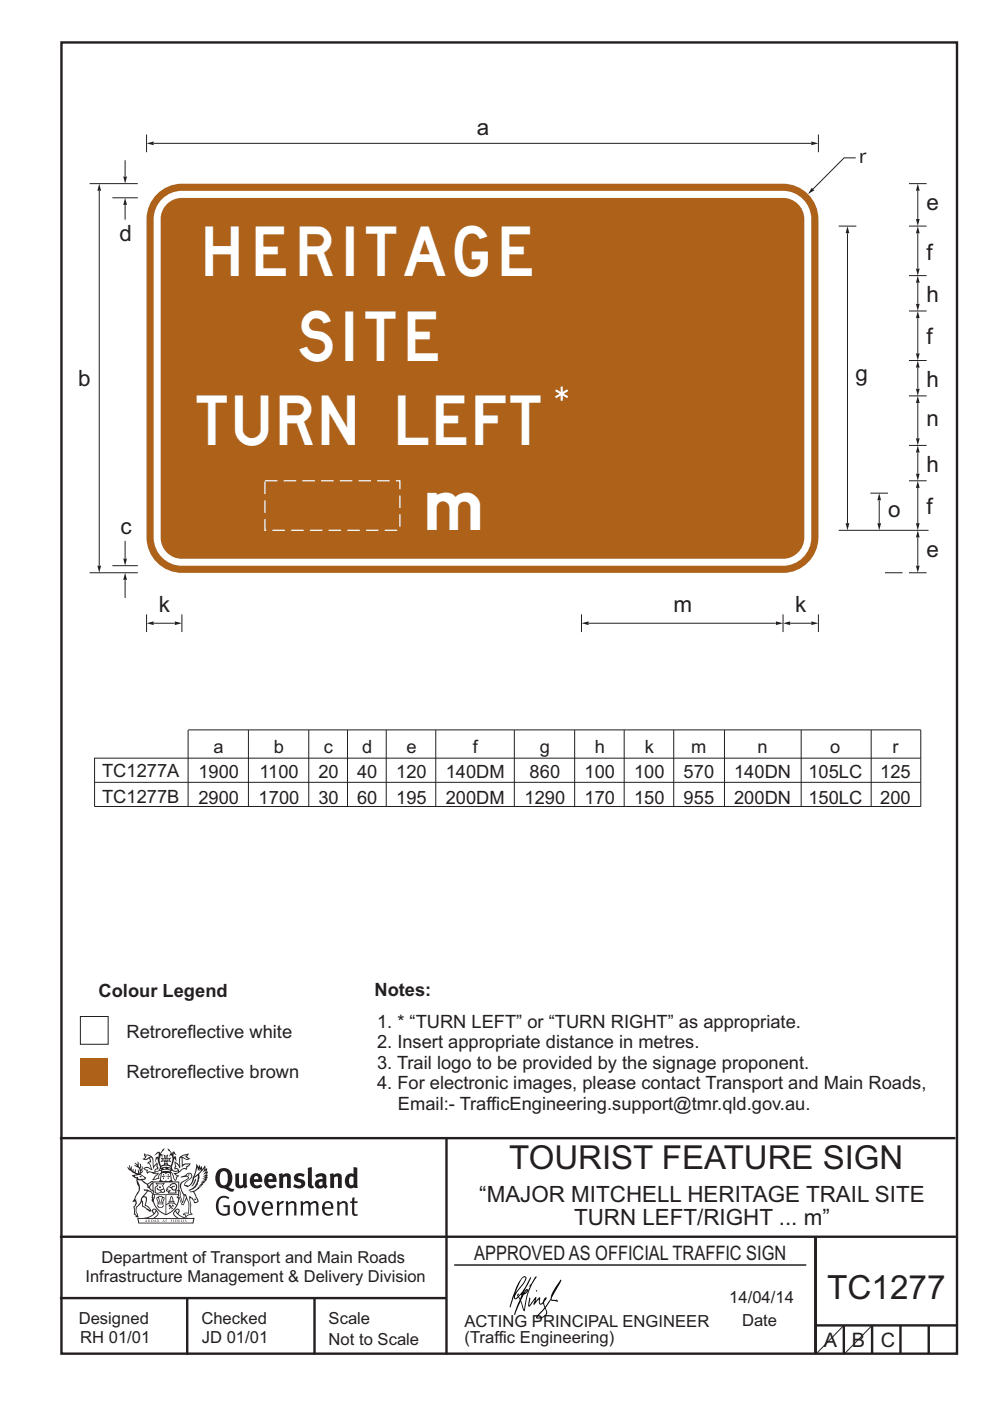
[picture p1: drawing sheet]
<svg xmlns="http://www.w3.org/2000/svg" width="210mm" height="297mm" viewBox="0 0 210 297" stroke-linecap="round" stroke-linejoin="round" font-family="sans-serif">
<g fill="none" stroke="#231f20" stroke-width=".51">
<path d="M13 9h190v278h-190zM12.7 241.3h189.9M94.7 241.4v45.8M12.7 275.2h82M12.7 262.2h190.1M39.7 275.2v12M66.7 275.2v12M173 262.2v24.8M173 281h30M179 281v6M185 281v6M191 281v6"/>
<path d="M197 281v6"/>
</g>
<path d="M96.4 268.2h74.6" fill="none" stroke="#231f20" stroke-width=".21"/>
<g fill="#231f20">
<path d="M47 248.5a2.55 2.55 0 0 0 0 2.7l.3 .1a.81 .81 0 0 0 1-.9v-.6a1.04 1.04 0 0 0-1.1-1.5zM46.3 248.1a1.82 1.82 0 0 1 2.1-.2 1.82 1.82 0 0 1 .9 1.9 2.29 2.29 0 0 1-.8 1.9l.7 .3h.5l-.2 .6a2.87 2.87 0 0 1-2-.7 2.12 2.12 0 0 1-1.7-3.1z" fill-rule="evenodd"/>
<path d="M49.9 248.9l.8-.2v2a.46 .46 0 0 0 .2 .6 .46 .46 0 0 0 .7-.2v-2.2l.7-.2v2.4l.2 .5-.6 .4-.2-.3a1.02 1.02 0 0 1-1.2 .2 1.02 1.02 0 0 1-.6-1.1z" fill-rule="evenodd"/>
<path d="M54 249.5l-.1 .5h.9a.49 .49 0 0 0-.2-.6 .49 .49 0 0 0-.6 .1zM53.4 249.2a1.34 1.34 0 0 1 1.6-.3 1.34 1.34 0 0 1 .6 1.5v.2h-1.7a.77 .77 0 0 0 .5 .8 .77 .77 0 0 0 .9-.3l.3 .4a1.59 1.59 0 0 1-2.1 .2 1.59 1.59 0 0 1-.4-2z" fill-rule="evenodd"/>
<path d="M57 249.5l-.1 .5h.9a.49 .49 0 0 0-.2-.6 .49 .49 0 0 0-.6 .1zM56.4 249.2a1.34 1.34 0 0 1 1.6-.3 1.34 1.34 0 0 1 .7 1.5v.2h-1.8a.77 .77 0 0 0 .5 .8 .77 .77 0 0 0 .9-.3l.3 .4a1.59 1.59 0 0 1-2 .2 1.59 1.59 0 0 1-.5-2z" fill-rule="evenodd"/>
<path d="M59.1 248.9l.8-.2 .1 .4a.95 .95 0 0 1 1-.3 .95 .95 0 0 1 .7 .8v2.3h-.8v-2.3a.46 .46 0 0 0-.8 .1v2.2h-.9z" fill-rule="evenodd"/>
<path d="M62.5 249.1a1.75 1.75 0 0 1 2.1-.1l-.2 .5-.6-.2a.43 .43 0 0 0-.6 .3l.4 .3a1.04 1.04 0 0 1 1.2 1.2 1.04 1.04 0 0 1-1.4 .9l-1.2-.4 .3-.6 1 .4 .4-.4a.88 .88 0 0 0-1-.5l-.4-.2-.1-.4z" fill-rule="evenodd"/>
<path d="M65.3 247.6l.8-.2 .1 3.8 .2 .2 .2 .5a.88 .88 0 0 1-1-.1 .88 .88 0 0 1-.3-1z" fill-rule="evenodd"/>
<path d="M67.8 250.6a.43 .43 0 0 0-.1 .7 .43 .43 0 0 0 .7-.1v-.7zM66.8 249.2a1.7 1.7 0 0 1 2.4 .1v1.8l.3 .4-.4 .5-.5-.3a1.03 1.03 0 0 1-1.7-.2 1.03 1.03 0 0 1 .8-1.5h.7v-.4a.8 .8 0 0 0-1.2 .1z" fill-rule="evenodd"/>
<path d="M69.9 248.9l.8-.2 .1 .4a.95 .95 0 0 1 1-.3 .95 .95 0 0 1 .7 .8v2.3h-.8v-2.3a.46 .46 0 0 0-.8 .1v2.2h-.8z" fill-rule="evenodd"/>
<path d="M74.3 249.5a1.48 1.48 0 0 0 0 1.7l.4 .1 .3-.2v-1.5l-.3-.2zM75 247.4l.8 .2 .1 4.3h-.7l-.1-.2a1.26 1.26 0 0 1-1.4 0 1.26 1.26 0 0 1-.6-1.3 1.29 1.29 0 0 1 .5-1.3 1.29 1.29 0 0 1 1.4-.2z" fill-rule="evenodd"/>
<path d="M46.4 253.9a1.72 1.72 0 0 1 2.2 0l-.2 .3a1.24 1.24 0 0 0-1.4-.1 1.24 1.24 0 0 0-.7 1.3 1.49 1.49 0 0 0 1.3 2l.7-.2v-1.3h-.9l-.1-.4h1.4v2a1.93 1.93 0 0 1-2.2-.1 1.93 1.93 0 0 1-.7-2.2l.2-.7z" fill-rule="evenodd"/>
<path d="M50.3 255.2a1.65 1.65 0 0 0 .3 2.2 .99 .99 0 0 0 1-1.5 .78 .78 0 0 0-.4-.8 .78 .78 0 0 0-.9 .1zM50 254.9a1.33 1.33 0 0 1 1.6-.1 1.33 1.33 0 0 1 .5 1.5 1.31 1.31 0 0 1-1.3 1.5 1.31 1.31 0 0 1-1.3-1.6l.1-.5z" fill-rule="evenodd"/>
<path d="M52.5 254.7l.4-.1 .9 2.6 .8-2.5h.5l-1.1 3h-.5z" fill-rule="evenodd"/>
<path d="M56.2 255.2l-.2 .7h1.4a.7 .7 0 0 0-.3-.8 .7 .7 0 0 0-.9 .1zM55.9 255a1.22 1.22 0 0 1 1.5-.2 1.22 1.22 0 0 1 .5 1.5h-1.9a.93 .93 0 0 0 .5 1 .93 .93 0 0 0 1.2-.2l.1 .3a1.43 1.43 0 0 1-1.7 .1 1.43 1.43 0 0 1-.6-1.7z" fill-rule="evenodd"/>
<path d="M58.7 254.8l.4-.2 .1 .5 .4-.3 .6-.2-.2 .6a.66 .66 0 0 0-.8 .6v1.9h-.4z" fill-rule="evenodd"/>
<path d="M60.6 254.8l.4-.2 .1 .5a.94 .94 0 0 1 1-.4 .94 .94 0 0 1 .8 .7v2.3h-.5l-.1-2.5a.81 .81 0 0 0-1.2 .3v2.2h-.4z" fill-rule="evenodd"/>
<path d="M63.7 254.7l.5-.1 .1 .5 .4-.3a.78 .78 0 0 1 1.1 .3 .9 .9 0 0 1 1-.5 .9 .9 0 0 1 .7 .8v2.3h-.4l-.1-2.5a.67 .67 0 0 0-1.1 .3v2.2h-.5v-2.4l-.4-.2-.7 .4v2.2h-.5z" fill-rule="evenodd"/>
<path d="M69 255.2l-.2 .7h1.4a.7 .7 0 0 0-.3-.8 .7 .7 0 0 0-.9 .1zM68.7 255a1.22 1.22 0 0 1 1.5-.2 1.22 1.22 0 0 1 .5 1.5h-1.9a.93 .93 0 0 0 .5 1 .93 .93 0 0 0 1.2-.2l.1 .3a1.44 1.44 0 0 1-1.7 .1 1.44 1.44 0 0 1-.6-1.7z" fill-rule="evenodd"/>
<path d="M71.4 254.8l.5-.2 .1 .5a.94 .94 0 0 1 1-.4 .94 .94 0 0 1 .7 .7v2.3h-.4l-.1-2.5a.81 .81 0 0 0-1.2 .3v2.2h-.5z" fill-rule="evenodd"/>
<path d="M74.7 254l.5-.2v.9h.7l-.1 .4h-.7l.1 2.2 .1 .1h.5l.1 .3a.75 .75 0 0 1-1.2-.6v-2h-.4v-.4h.4z" fill-rule="evenodd"/>
<path d="M30.8 244.9l1.1 .3-.9 .5h-.4l.5-.5zM31.8 245.5l.2-.1a2.44 2.44 0 0 1 .4 2l.1 .4 .7-1-.1 .6 .3 .3a.57 .57 0 0 0-.6 .8l-1-.2-.5 .2 .1-.5-.7-.2 .6-.2 1 .5 .1-.1-.6-1.3-.2-.1 .5-.1zM30.7 244.5l-.2 .4 .3 .4-.6 .4a1.04 1.04 0 0 0 1.4-.1l.2 .7h-.4l-.2 .4a.94 .94 0 0 1 .9 1.1l-.2-.1a1.16 1.16 0 0 0-1.5-.1l.3 .4 .4 .2 .1 .5 .2 .2v-.2a.94 .94 0 0 1 1.1 .2h.9l-1.2 1.2a1.13 1.13 0 0 0 1.2-.2l.4-.1-.1-.4 .5-.7a.83 .83 0 0 0-.6 1.1l-.3-.1-.7 .3 1.1-1.4-.5 .2-.5-.1 1.3-.5-.2-.2-.8 .4v-.3l.2-.2 .3 .1 .1-.3-.2-.4v-.6l-.2-.3-.6 .9v-.7a1.42 1.42 0 0 0-1.7-1.8z" fill-rule="evenodd"/>
<path d="M38.5 245.3l.5-.3 .7-.1-.6 .3 .8 .5h-.3zM38.3 245.5h.2l.1 2a1.69 1.69 0 0 1 1.5-.7l-.7 .5 .1 .5a1.1 1.1 0 0 0-1.5 .6l-.1-.5-.2-.2h-.5l.2-.4-.2-.7a1.42 1.42 0 0 1 .8 1.1l.2-.1zM37.1 246.2l.1 1-.2 .3v.5l.6-.1 .1 .2a.96 .96 0 0 1-1.1-.1l-.1 .1a1.06 1.06 0 0 0 1.3 .2v.1a.72 .72 0 0 1-1 .2l.3 .5 .6 .3-.4 .1-.1 .7-.3-.4-.3-1.1-.4-.4 .4 .9a1.54 1.54 0 0 0 .6 1.2l.2-.3a.58 .58 0 0 1 .5-.7l.1-.2h-.3l-.4-.3 .9-.5a.93 .93 0 0 1 1.1-.5l.1 .2 .2-.1 .1-.5a.99 .99 0 0 0 .7-.9l-1.3 .1-.4 .3v-1.5l.9 .4 .8-.3h-.3l-.5-.4 .4-.7-.7 .2a1.46 1.46 0 0 0-1.3 2.1v.4l-.2-.4z" fill-rule="evenodd"/>
<path d="M35.6 248.9l.2 .1-.1 .4h.3l-.3 .1v.5l-.1-.6h-.3l.3-.1z" fill-rule="evenodd"/>
<path d="M34.6 248.9l.2 .1-.1 .3 .4 .1h-.4v.6l-.1-.5-.3-.1h.3z" fill-rule="evenodd"/>
<path d="M34.3 248.8a.57 .57 0 0 1 .9 .2 .57 .57 0 0 1 .9-.2l.2 1.4-.2 .1a.57 .57 0 0 1-.9-.1 .69 .69 0 0 1-1.1 0zM34.2 248.1l-.3 2.1-.2 .4h2.9l-.1-.4-.3-2.1h-.2v.3l-.8-.1-.9 .1 .1-.3z" fill-rule="evenodd"/>
<path d="M34.2 252.4a.3 .3 0 0 0 .6 0 .3 .3 0 0 0-.6 0zM33.3 251l.3 .3-.3 .3a.79 .79 0 0 0 0 1.3l.8-.2-.1-.3a.55 .55 0 0 1-.7-.6h.1l.1 .3 .4 .1 .8-.2-.4-.7 .4-.3-.7 .1zM33 250.7l1.1 .2 .9-.2-.4 .7 .4 1.1a.56 .56 0 0 1-.8 .3l-.2 .1a.73 .73 0 0 1-.9 .1 .73 .73 0 0 1-.3-.9v-.4l.5-.4z" fill-rule="evenodd"/>
<path d="M35.6 251.9l.7-.5a.58 .58 0 0 1 1-.1 .58 .58 0 0 1-.5 .9l-.2-.3a.43 .43 0 0 1 .6-.3v-.1a.57 .57 0 0 0-.8 .2l-.2-.1-.3 .2 .4 .1a.55 .55 0 0 0 .9 .5v.5h-1.3l.3-.4-.1-.2-.6 .1 .2-.2-.2-.1zM35.4 251.8l-.1 .2a.39 .39 0 0 0 .2 .7l.3-.1-.2 .5h1.9l-.1-.8a.86 .86 0 0 0-.1-1.4 .86 .86 0 0 0-1.3 .4z" fill-rule="evenodd"/>
<path d="M36 254.8h.8v.2h-.8zM36.4 253.8l.2 .8h-.4zM36.4 253.5l-.3 .5-.1 .6h-.2v.4l-.7 .4 .1 .2a1.48 1.48 0 0 1 2.2 .1l.2-.1-.6-.5v-.5h-.2l-.1-.6z" fill-rule="evenodd"/>
<path d="M35.8 255.4l.3 .1 .2 .3 .3-.2-.2-.2a.38 .38 0 0 1 .4 .5l-.1-.2-.3 .3 .3 .2-.3 .2-.1-.3-.4 .3-.1-.2 .4-.3-.2-.1-.1 .1z" fill-rule="evenodd"/>
<path d="M34.5 254h.2v.2l-.3 .6h-.1zM33.6 255.3h.9v.2a.55 .55 0 0 1-.8 .4v-.2h-.2zM33.4 254h.2l.2 .8h-.2zM33.6 255h.8l.1 .1-.8 .1zM33.8 253.7h.5l-.2 1.1h-.2zM33.3 253.8l-.1 .3 .3 1.2a.48 .48 0 0 0-.1 .5 .48 .48 0 0 0 .4 .3l.6-.1a.49 .49 0 0 0 .2-.7l.3-1.2-.1-.3a1.42 1.42 0 0 0-1.5 0z" fill-rule="evenodd"/>
<path d="M33.6 251.6h.5l.1 .3h-.4z" fill-rule="evenodd"/>
<path d="M41.3 250.1l.3-.2-.2 .9-.6 .7h-.2l.5-.7z" fill-rule="evenodd"/>
<path d="M39.7 249l.3-.2 .5 .2a.88 .88 0 0 1-.6 1.1 1.22 1.22 0 0 0-.8 1.3l.5 .2a.72 .72 0 0 0 .9-.4l.5-.8 .2-.6 .8-.6v.3a2.85 2.85 0 0 1-2 2.8l.1 .1a2.13 2.13 0 0 0 1.9-1.5l-.1-.2a2.01 2.01 0 0 0 .3-1.8l1.2-1.3-.4 1 .7-.5-.7 1 .8-.4-.8 .8 .7-.1-.9 .5 .8-.1-.8 .4h.7l-.8 .3 .3 .2h-.4l.2 .4-.4-.1 .2 .3h-.4l.1 .3h-.1a2.16 2.16 0 0 1-2 1l.1 .2h.4a.76 .76 0 0 1 .7 .7l.5 1.2-.6 .2a1.45 1.45 0 0 0-1.2-1.3l.3 1.8-.1 1.9 .4 .2a1.07 1.07 0 0 0-1.2 .4v-.3l-.5-.2a.87 .87 0 0 1 1-.1l.1-.7a4.4 4.4 0 0 0-.6-3.1l-.1-.3h-.2a2.16 2.16 0 0 1-.7-2.2l.3-.3 1.2-.8a.55 .55 0 0 0-.4-.7zM37.8 252.4a.76 .76 0 0 1 .3 1.1l.6 1.6 .4-1.7 .2 .1a.61 .61 0 0 1-.1 .9l-.3 .9h-.2l-.7-1.6-.3 .1a1.18 1.18 0 0 0 .1-1.4zM41.8 247.5l.2 .8 .3-.6v.6l.3-.5a1.9 1.9 0 0 1-1.1 1.4l-.3 .3zM38.2 249.6l1.4-.1 .2 .1v.3l-.5 .3a1.26 1.26 0 0 0-1 1.9l.2 .7a1.84 1.84 0 0 1 .2 2l-.4-1.3a.96 .96 0 0 0-.4-1.3l-.4 .3a.78 .78 0 0 1-.1 1.3l.2 .2h.4l.4 1.1a.38 .38 0 0 0 .2 .4 .38 .38 0 0 0 .4-.1l.6-1.2a2.94 2.94 0 0 1 .3 2.5v.5l-.8-.1-.3 .4v.2l.4-.1 .1 .4 .2 .1a1.02 1.02 0 0 1 1.3-.5l-.1-.4-.3-.1 .2-1.7-.3-1.4 .1 .1a1.14 1.14 0 0 1 .7 .9 .63 .63 0 0 0 .9-.2 .63 .63 0 0 0-.2-.8l-.6-1.3 .9-.6 .2-.3 .2-.1v-.2h.3l-.1-.3h.4l-.1-.3 .5-.1-.2-.2 .5-.4 .1-.2-.3 .1 .5-.6-.3 .1 .3-.6-.4 .1 .4-.5v-.3l-.3 .2 .1-.6v-.3l-.4 .3-.1-.8-.5 .8-.2-.7-.2 .5-.3-.8-.1 .6-.5-.8-.1 1.4-.7 1.9a1.81 1.81 0 0 1-.9 1.4l-.6-.2a1.75 1.75 0 0 1 1.1-1.2 .75 .75 0 0 0 .1-1.3 .75 .75 0 0 0-1.2 .5z" fill-rule="evenodd"/>
<path d="M41.2 254.2l.3-.1 .1 .3h-.4z" fill-rule="evenodd"/>
<path d="M29.4 258.4h11.6l-.2 .8h-11.3zM31.3 258.2l.5-.1a2.48 2.48 0 0 0 1.4-1.3l.2 .6-.5 .5-.4 .3zM32.5 256.6l.3-.2 .2 .2-.3 .6zM37.2 256.8a2.65 2.65 0 0 0 1.8 1.4h-1.1l-.5-.3-.5-.5zM37.4 256.6l.2-.2 .3 .2-.3 .6zM29.2 258.2l.1 1.2h11.7l.3-1.1-.2-.1a4.1 4.1 0 0 1-3.3-.9l.3-.4-.1-.5a1.06 1.06 0 0 0-1.3 .9l.2 .4 .6 .5h-4.7l.3-.1a.84 .84 0 0 0 .6-.7 .84 .84 0 0 0-.5-.9l-.3-.2-.5 .1-.1 .5 .3 .4a4.2 4.2 0 0 1-3.4 .9z" fill-rule="evenodd"/>
<path d="M31 258.7l.1 .2h-.2zM31 258.6l-.3 .5 .4-.1 .2 .1z" fill-rule="evenodd"/>
<path d="M31.3 258.6h.2v.4a.25 .25 0 0 0 .3-.1 .25 .25 0 0 0-.1-.3h.1a.29 .29 0 0 1 0 .4 .29 .29 0 0 1-.4 0 .29 .29 0 0 1 0-.4z" fill-rule="evenodd"/>
<path d="M32.2 258.6a.22 .22 0 0 1 .3 .2 .22 .22 0 0 1-.3 .2zM32 258.6v.5a.33 .33 0 0 0 .5-.1 .33 .33 0 0 0 0-.4 .33 .33 0 0 0-.5 0z" fill-rule="evenodd"/>
<path d="M32.9 258.7l.1 .2h-.2zM32.9 258.6l-.2 .5 .3-.1 .2 .1z" fill-rule="evenodd"/>
<path d="M33.3 258.6h.2v.2l.3-.2-.2 .2 .2 .3-.3-.2-.1 .2h-.1l.2-.3z" fill-rule="evenodd"/>
<path d="M34.7 258.7l.1 .2h-.2zM34.7 258.6l-.3 .5 .4-.1 .2 .1z" fill-rule="evenodd"/>
<path d="M35 258.6h.4h-.1v.5h-.2l.1-.5z" fill-rule="evenodd"/>
<path d="M36.2 258.6h.3h-.2v.2h.2h-.2l.1 .3h-.2z" fill-rule="evenodd"/>
<path d="M36.7 258.6h.2v.5h-.2z" fill-rule="evenodd"/>
<path d="M37.3 258.6a.22 .22 0 0 1 .3 .2 .22 .22 0 0 1-.3 .2zM37.1 258.6v.5a.33 .33 0 0 0 .5-.1 .33 .33 0 0 0 0-.4 .33 .33 0 0 0-.5 0z" fill-rule="evenodd"/>
<path d="M37.8 258.6h.3h-.1v.2h.1h-.1v.2l.1 .1h-.3z" fill-rule="evenodd"/>
<path d="M38.3 258.6h.3l-.1 .4 .2 .1h-.4z" fill-rule="evenodd"/>
<path d="M38.9 258.6h.2v.5h-.2z" fill-rule="evenodd"/>
<path d="M39.3 258.6h.2l-.2 .1 .2 .2-.1 .2h-.1v-.2l.2 .1z" fill-rule="evenodd"/>
<path d="M34.2 247.4a1.51 1.51 0 0 1 2 .2 2.67 2.67 0 0 0-2.1 0zM35.7 247.6l.4 .2 .1 .2-.4-.1zM34.6 247.7l.4-.1 .2 .2h-.4zM34 247.9l.3 .1-.3 .1zM34.9 246.9l.3-.2 .2 .2zM34.9 245.7h.2v.4h-.2zM35 245.1l.2 .2 .2-.2-.1 .4h-.2zM35.1 246.3h.2l.1 .4-.2-.2-.2 .2zM35.3 245.7h.2v.4h-.2zM34.4 245.7l.3 .1v.2l-.3 .1 .2-.2zM35.7 245.8l.3-.1-.2 .2 .2 .2-.4-.1zM32.7 244.9l1-.5-.1 1-.2-.1-.4 .1-.2 1.1 .5-1 .2 .9a1.84 1.84 0 0 1 .3 1.7l.4 .1a2.48 2.48 0 0 1 2.2 .1l.2-.3-.2-.7 .7-1.7 .4 .6-.2-1-.2-.1-.2 .3v-.9l.6 .4-.6-.7h-.3l-.1 .4-.5-.8-.5-.3 .2 .4 .5 .6-.4 .7 .4-.3a2.06 2.06 0 0 1 0 2.2l-.6-.2-.1-.6 .1-.1 .8 .2-.4-.5 .4-.5-.7 .2-.2-.2 .2-.7-.5 .4-.5-.4 .2 .7-.2 .2-.7-.2 .4 .5-.4 .5 .7-.2 .2 .1-.2 .6-.5 .2a2.02 2.02 0 0 1 0-2.2l.3 .5-.1-.6-.3-.1 .8-1.2-.5 .3-.4 .7-.2-.3a.8 .8 0 0 0-.8 .5z" fill-rule="evenodd"/>
<path d="M29.2 250.1l.3 .2a.61 .61 0 0 1 .8 .3l.3 .2a.8 .8 0 0 1 .6 1l.4 .1 .5 .6a1 1 0 0 1 .5 1l-.1 .7v-.5h-.1a.96 .96 0 0 0-.8-1.3l-.3-.2h-.6l-.1-.1-.2 .1 .2 .3h.5l-1.1 1.4-.2 .9-.4 .6a1.33 1.33 0 0 0-.5 1.8l.2 .5a1.26 1.26 0 0 1-.5-1.4l-.1-.4a1.56 1.56 0 0 0 .4-1.7l-.3 .2 .2-.5a3.2 3.2 0 0 0 .7-3zM30.4 253.9h.4a2.06 2.06 0 0 1-.1 1.6l.7 .5 .4 .5-.6-.2-.8-.6-.1-.9a.51 .51 0 0 1 .1-.9zM28.6 249.3a1.52 1.52 0 0 1 2.1 .6l-1.1 .1-.2-.1-.2-.4-.4 .1zM27.5 247v.8l-.3-.4-.2 .1a3.1 3.1 0 0 0 2 1.5l-1 .1 .5 .6 .5 .1v1.1a1.84 1.84 0 0 1-.2 2.5l-.4 .9-.4 .4 .3 .1 .4-.1 .1 .4-.2 .5-.3 .2 .1 1.8 .2-.1 .2 .6h.2l.4-.1-.1-.5a1.3 1.3 0 0 1-.1-1.6l.8-1.1 .2 1.1 .6 .2 .4 .6 .2-.2 .2 .4 .5-.1a1.85 1.85 0 0 0-1.2-1.3l.1-.3a1.39 1.39 0 0 0 0-1.5h-.5l.5-.6a.66 .66 0 0 1 .9-.4 .66 .66 0 0 1 .3 .9l-.1 .4h.2v.1l-.2 .3 .2 .5 .2-.3a2.24 2.24 0 0 0 .1-2.2 .73 .73 0 0 1-.7-.6 .73 .73 0 0 1 .5-.8l.1-.2a.94 .94 0 0 0-.9 .8 .48 .48 0 0 1-.1-.5 .48 .48 0 0 1 .5-.3l.5-.3a.51 .51 0 0 0-.8 .2l-.5 .3-1-.8 .6-.1 .1-.5-1.1-.7 .5-.4v-.4l-.5 .5 .1-.2a.69 .69 0 0 0 .2-1.1v.5l-.3 .2 .1-1.1-.3-.2 .1 .6-.1 .2-.4-1.2v.6l-.7-.3 .6 .6-.6-.2 .2 .3a1 1 0 0 1 .8 1.5l-.2-.8v.8l-.5-.2-.1-.7-.2 .6-.2-.1v-.6l-.2 .4-.2-.2 .1-.7-.2 .5z" fill-rule="evenodd"/>
<path d="M29.5 249.5l.3-.2 .3 .3z" fill-rule="evenodd"/>
<path d="M32.4 250.5h5.6v2l-.2-.1v-1.7h-5.2v2.5h5.2v-.8l.1 .2-.1 1.1v-.3h-2.5v4a4.1 4.1 0 0 0 2.6-3.6l.1-.1a4 4 0 0 1-2.8 3.9 4.2 4.2 0 0 1-2.8-4.7l.1 1.3 .1-.1a3.8 3.8 0 0 0 2.5 3.3v-4h-2.5l-.2-.9z" fill-rule="evenodd"/>
<circle cx="40" cy="249.1" r=".17"/>
</g>
<g fill="#000">
<path d="M111.6 273.7l.2-.2-.5 .7zM110.4 274.5l.2 .1-.3 .8-.2-.5zM110.9 270.9h.5a9.3 9.3 0 0 1-2 3.1l-.1 .3 1-2.5zM110.6 271a14.7 14.7 0 0 0-2.2 4.9l-.3 1.2 .1 .1 .8-2.3a.42 .42 0 0 0 .2 .6 .42 .42 0 0 0 .6-.3l.2-.1 .2 .5-1.1 3.2h.2l1.1-2.9 .6 1.9 .2 .2 .2-.5a13.5 13.5 0 0 1 2-6.2l.4-.5-.1-.2-1.6 2.1 .4-.1a14.9 14.9 0 0 0-1.3 5.1l-.4-1.1a1.39 1.39 0 0 1 .2-1.9l.1-.2a.92 .92 0 0 0 .8-1.2 .75 .75 0 0 0-.8 .7l-.1 .2 1.6-3.4h-.1l-.4 .7a10.5 10.5 0 0 1-2.2 3.3l.2-.5a.32 .32 0 0 0-.4 .2 .32 .32 0 0 0 .1 .4l-.5 .4a3.2 3.2 0 0 1 1.1-2.3l.5-.6a2.49 2.49 0 0 0 .7-1.6l-.4-.2z" fill-rule="evenodd"/>
<path d="M113.7 273.6l.3 .2h-.3z" fill-rule="evenodd"/>
<path d="M115.6 277.5a1.15 1.15 0 0 1 .1 1.3 1.15 1.15 0 0 1-1.2 .5l-.6 .1zM112.2 275.2l-.2 1.6 .2 .2 1.2-1.5-.2 1.1 1.1-1.1a.94 .94 0 0 0 .4 1.1l.5-.3 .3 .9-1.2 1.3a.98 .98 0 0 0-.5 1 1.9 1.9 0 0 0 2.3-1.3l-.1-.2a1.02 1.02 0 0 1 .2-1.4l.6-1 1.5 .3-.2-.4v.2l-1.1-.1v-.3l2-3.6 .1-.2-.2-.2-1.7 2.8a6.6 6.6 0 0 1-1.6 2.9l-.1-.2a1.01 1.01 0 0 1 .4-1.4l.1-.2-.3-.1-.4 .4-.1 .5-.6 .4-.1-.4 .1-.9-.2-.1-.9 1 .3-1h-.2l-1.4 1.8 .3-1.5v-.1z" fill-rule="evenodd"/>
</g>
<path d="M179 281l-6.1 6.2M185 281l-6.1 6.2" fill="none" stroke="#231f20" stroke-width=".21"/>
<path d="M17.1 224.3h5.8v5.9h-5.8z" fill="#ae6118"/>
<path d="M17.1 215.5h5.8v5.9h-5.8z" fill-rule="evenodd" fill="#fff" stroke="#231f20" stroke-width=".21"/>
<path d="M181.5 33.5h-2.5l-6.5 6.6" fill="none" stroke="#231f20" stroke-width=".21"/>
<path d="M172.2 39.8l.5 .6-1.3 .7z" fill="#231f20"/>
<path d="M179.8 49.5v61.4M177.9 112.4h19" fill="none" stroke="#231f20" stroke-width=".21"/>
<g fill="#231f20">
<path d="M179.8 47.9l.3 1.5h-.7z"/>
<path d="M179.4 110.9h.7l-.3 1.5z"/>
</g>
<path d="M32.6 30.4h139.4M173.6 28.5v3.8M177.9 47.9h3.7" fill="none" stroke="#231f20" stroke-width=".21"/>
<g fill="#231f20">
<path d="M31.1 30.4l1.5-.4v.8z"/>
<path d="M172.1 30l1.5 .4-1.5 .4z"/>
</g>
<path d="M31.1 28.5v3.8" fill="none" stroke="#231f20" stroke-width=".21"/>
<path d="M35.7 43a4.5 4.5 0 0 1 2.9-1h127.5a4.5 4.5 0 0 1 4.5 4.5v67.5a4.5 4.5 0 0 1-4.5 4.5h-127.5a4.5 4.5 0 0 1-4.5-4.5v-67.5a4.5 4.5 0 0 1 1.6-3.5zM34.4 42.2a6 6 0 0 1 4.2-1.7h127.5a6 6 0 0 1 6 6v67.5a6 6 0 0 1-6 6h-127.5a6 6 0 0 1-6-6v-67.5a6 6 0 0 1 1.8-4.3zM32.9 41.5a7.5 7.5 0 0 1 5.7-2.5h127.5a7.5 7.5 0 0 1 7.5 7.5v67.5a7.5 7.5 0 0 1-7.5 7.5h-127.5a7.5 7.5 0 0 1-7.5-7.5v-67.5a7.5 7.5 0 0 1 1.8-5z" fill-rule="evenodd" fill="#ae6118"/>
<path d="M184.6 104.6h3.8" fill="none" stroke="#231f20" stroke-width=".21"/>
<path d="M117.9 82.5l1 .6v-1.1h.5v1.1l.9-.6 .2 .4-.9 .6 .9 .5-.2 .4-.9-.5v1.1h-.5v-1.1l-1 .5-.2-.4 1-.5-1-.6z" fill-rule="evenodd" fill="#fff"/>
<path d="M56.2 101.9h28.6v10.5h-28.6z" fill="none" stroke="#fff" stroke-width=".26" stroke-dasharray="2.6 1.3" stroke-linecap="butt"/>
<path d="M21 40.5v79.4M187.7 121.4h3.7" fill="none" stroke="#231f20" stroke-width=".21"/>
<g fill="#231f20">
<path d="M21 38.9l.4 1.5h-.7z"/>
<path d="M20.7 119.9h.7l-.4 1.5z"/>
</g>
<path d="M26.5 34v3.4" fill="none" stroke="#231f20" stroke-width=".21"/>
<path d="M26.1 37.4h.8l-.4 1.5z" fill="#231f20"/>
<path d="M19 38.9h10.2M23.8 41.9h5.4M26.5 43.5v3.1" fill="none" stroke="#231f20" stroke-width=".21"/>
<path d="M26.5 41.9l.4 1.5h-.8z" fill="#231f20"/>
<path d="M26.5 114.7v3.7M19 121.4h10.2" fill="none" stroke="#231f20" stroke-width=".21"/>
<path d="M26.1 118.4h.8l-.4 1.5z" fill="#231f20"/>
<path d="M23.8 119.9h5.4M186.5 106.1v4.8M166.1 130.3v3.7" fill="none" stroke="#231f20" stroke-width=".21"/>
<g fill="#231f20">
<path d="M186.5 104.6l.4 1.5h-.8z"/>
<path d="M186.1 110.9h.8l-.4 1.5z"/>
</g>
<path d="M26.5 123v3.8" fill="none" stroke="#231f20" stroke-width=".21"/>
<path d="M26.5 121.4l.4 1.5h-.8z" fill="#231f20"/>
<path d="M124.9 132.1h39.6" fill="none" stroke="#231f20" stroke-width=".21"/>
<g fill="#231f20">
<path d="M123.3 132.1l1.5-.4v.8z"/>
<path d="M164.6 131.7l1.5 .4-1.5 .4z"/>
</g>
<path d="M123.3 130.3v3.7M167.6 132.1h4.4M173.6 130.3v3.7" fill="none" stroke="#231f20" stroke-width=".21"/>
<g fill="#231f20">
<path d="M166.1 132.1l1.5-.4v.8z"/>
<path d="M172.1 131.7l1.5 .4-1.5 .4z"/>
</g>
<path d="M31.1 130.3v3.7M32.6 132.1h4.4M38.6 130.3v3.7" fill="none" stroke="#231f20" stroke-width=".21"/>
<g fill="#231f20">
<path d="M31.1 132.1l1.5-.4v.8z"/>
<path d="M37.1 131.7l1.5 .4-1.5 .4z"/>
</g>
<path d="M194.7 114v5.9" fill="none" stroke="#231f20" stroke-width=".21"/>
<g fill="#231f20">
<path d="M194.7 112.4l.4 1.5h-.8z"/>
<path d="M194.3 119.9h.8l-.4 1.5z"/>
</g>
<path d="M194.7 103.5v7.4M192.8 121.4h3.7" fill="none" stroke="#231f20" stroke-width=".21"/>
<g fill="#231f20">
<path d="M194.7 101.9l.4 1.5h-.8z"/>
<path d="M194.3 110.9h.8l-.4 1.5z"/>
</g>
<path d="M194.7 40.5v5.9M192.8 94.4h3.7M192.8 101.9h3.7" fill="none" stroke="#231f20" stroke-width=".21"/>
<g fill="#231f20">
<path d="M194.7 38.9l.4 1.5h-.8z"/>
<path d="M194.3 46.4h.8l-.4 1.5z"/>
</g>
<path d="M192.8 38.9h3.7M192.8 47.9h3.7M194.7 49.5v7.4" fill="none" stroke="#231f20" stroke-width=".21"/>
<g fill="#231f20">
<path d="M194.7 48l.4 1.5h-.8z"/>
<path d="M194.3 56.9h.8l-.4 1.6z"/>
</g>
<path d="M194.7 85.5v7.4" fill="none" stroke="#231f20" stroke-width=".21"/>
<g fill="#231f20">
<path d="M194.7 83.9l.4 1.5h-.8z"/>
<path d="M194.3 92.9h.8l-.4 1.5z"/>
</g>
<path d="M192.8 76.4h3.7M194.7 67.5v7.4M192.8 83.9h3.7" fill="none" stroke="#231f20" stroke-width=".21"/>
<g fill="#231f20">
<path d="M194.7 65.9l.4 1.5h-.8z"/>
<path d="M194.3 74.9h.8l-.4 1.5z"/>
</g>
<path d="M194.7 60v4.4M192.8 65.9h3.7" fill="none" stroke="#231f20" stroke-width=".21"/>
<g fill="#231f20">
<path d="M194.7 58.4l.4 1.5h-.8z"/>
<path d="M194.3 64.4h.8l-.4 1.5z"/>
</g>
<path d="M194.7 78v4.4" fill="none" stroke="#231f20" stroke-width=".21"/>
<g fill="#231f20">
<path d="M194.7 76.4l.4 1.5h-.8z"/>
<path d="M194.3 82.4h.8l-.4 1.5z"/>
</g>
<path d="M194.7 96v4.4" fill="none" stroke="#231f20" stroke-width=".21"/>
<g fill="#231f20">
<path d="M194.7 94.4l.4 1.5h-.8z"/>
<path d="M194.3 100.4h.8l-.4 1.5z"/>
</g>
<g fill="none" stroke="#231f20" stroke-width=".21">
<path d="M192.8 58.4h3.7M39.9 154.8v16.2M39.9 154.8h155.4M52.7 154.8v16.2M65.5 154.8v16.2M73.7 154.8v16.2M81.9 154.8v16.2M92.4 154.8v16.2M109.1 154.8v16.2M121.9 154.8v16.2M132.4 154.8v16.2M142.9 154.8v16.2"/>
<path d="M153.7 154.8v16.2M169.9 154.8v16.2M184.8 154.8v16.2M195.3 154.8v16.2h-175.2v-10.3M20.1 160.7h175.2M20.1 165.9h175.2"/>
</g>
<g font-size="10.5" fill="#fff">
<text x="43.6" y="58.4">HERITAGE</text>
<text x="63.5" y="76.4">SITE</text>
<text x="41.7" y="94.4">TURN LEFT</text>
</g>
<text font-size="7.9" fill="#fff" x="90.7" y="112.4">m</text>
<text font-size="7.1" fill="#231f20" x="175.5" y="275.4">TC1277</text>
<text font-size="7" fill="#231f20" x="108" y="247.8">TOURIST FEATURE SIGN</text>
<g font-size="4.8" fill="#231f20">
<text x="101.2" y="28.6">a</text>
<text x="182.2" y="34.6">r</text>
<text x="196.5" y="44.5">e</text>
<text x="25.4" y="51.2">d</text>
<text x="196.5" y="55">f</text>
<text x="196.5" y="64">h</text>
<text x="196.5" y="73">f</text>
<text x="16.6" y="81.9">b</text>
<text x="181.4" y="80.8">g</text>
<text x="196.5" y="82">h</text>
<text x="196.5" y="90.3">n</text>
<text x="196.5" y="100">h</text>
<text x="25.5" y="113.2">c</text>
<text x="188.3" y="109.6">o</text>
<text x="196.5" y="109">f</text>
<text x="196.5" y="118">e</text>
<text x="33.7" y="129.7">k</text>
<text x="142.9" y="129.7">m</text>
<text x="168.7" y="129.7">k</text>
</g>
<g font-size="4.7" fill="#231f20">
<text x="101.6" y="254.8">“MAJOR MITCHELL HERITAGE TRAIL SITE</text>
<text x="121.8" y="259.8">TURN LEFT/RIGHT ... m”</text>
</g>
<g font-size="4.2" fill="#231f20">
<text x="100.6" y="267.2">APPROVED AS OFFICIAL TRAFFIC SIGN</text>
<text x="174.7" y="285.6">A</text>
<text x="180.7" y="285.6">B</text>
<text x="186.8" y="285.6">C</text>
</g>
<g font-size="3.9" fill="#231f20">
<text x="45.3" y="159.6">a</text>
<text x="58.1" y="159.6">b</text>
<text x="68.7" y="159.6">c</text>
<text x="76.8" y="159.6">d</text>
<text x="86.2" y="159.6">e</text>
<text x="100.3" y="159.6">f</text>
<text x="114.5" y="159.6">g</text>
<text x="126.2" y="159.6">h</text>
<text x="136.8" y="159.6">k</text>
<text x="146.6" y="159.6">m</text>
<text x="160.7" y="159.6">n</text>
<text x="176.1" y="159.6">o</text>
<text x="189.3" y="159.6">r</text>
<text x="21.7" y="164.8">TC1277A</text>
<text x="42.1" y="165">1900</text>
<text x="55" y="165">1100</text>
<text x="67.5" y="165">20</text>
<text x="75.7" y="165">40</text>
<text x="84" y="165">120</text>
<text x="94.5" y="165">140DM</text>
<text x="112.3" y="165">860</text>
<text x="124" y="165">100</text>
<text x="134.5" y="165">100</text>
<text x="145" y="165">570</text>
<text x="155.7" y="165">140DN</text>
<text x="171.5" y="165">105LC</text>
<text x="186.7" y="165">125</text>
<text x="21.7" y="170.2">TC1277B</text>
<text x="42.1" y="170.5">2900</text>
<text x="54.9" y="170.5">1700</text>
<text x="67.5" y="170.5">30</text>
<text x="75.7" y="170.5">60</text>
<text x="84" y="170.5">195</text>
<text x="94.5" y="170.5">200DM</text>
<text x="111.3" y="170.5">1290</text>
<text x="124" y="170.5">170</text>
<text x="134.5" y="170.5">150</text>
<text x="145" y="170.5">955</text>
<text x="155.7" y="170.5">200DN</text>
<text x="171.5" y="170.5">150LC</text>
<text x="186.7" y="170.5">200</text>
<text x="20.9" y="211.4">Colour Legend</text>
<text x="79.4" y="211.3">Notes:</text>
<text x="26.8" y="220.1">Retroreflective white</text>
<text x="80" y="217.9">1. * “TURN LEFT” or “TURN RIGHT” as appropriate.</text>
<text x="80" y="222.3">2. Insert appropriate distance in metres.</text>
<text x="80" y="226.6">3. Trail logo to be provided by the signage proponent.</text>
<text x="26.8" y="228.5">Retroreflective brown</text>
<text x="80" y="231">4. For electronic images, please contact Transport and Main Roads,</text>
<text x="84.4" y="235.3">Email:- TrafficEngineering.support@tmr.qld.gov.au.</text>
</g>
<g font-size="3.5" fill="#231f20">
<text x="21.5" y="267.8">Department of Transport and Main Roads</text>
<text x="18.1" y="271.8">Infrastructure Management &amp; Delivery Division</text>
<text x="16.7" y="280.7">Designed</text>
<text x="42.7" y="280.7">Checked</text>
<text x="69.7" y="280.7">Scale</text>
<text x="98.5" y="281.4">ACTING PRINCIPAL ENGINEER</text>
<text x="154.7" y="276.2">14/04/14</text>
<text x="157.4" y="281.2">Date</text>
<text x="17" y="284.8">RH 01/01</text>
<text x="42.8" y="284.8">JD 01/01</text>
<text x="69.7" y="285.2">Not to Scale</text>
<text x="98.5" y="284.8">(Traffic Engineering)</text>
</g>
</svg>
